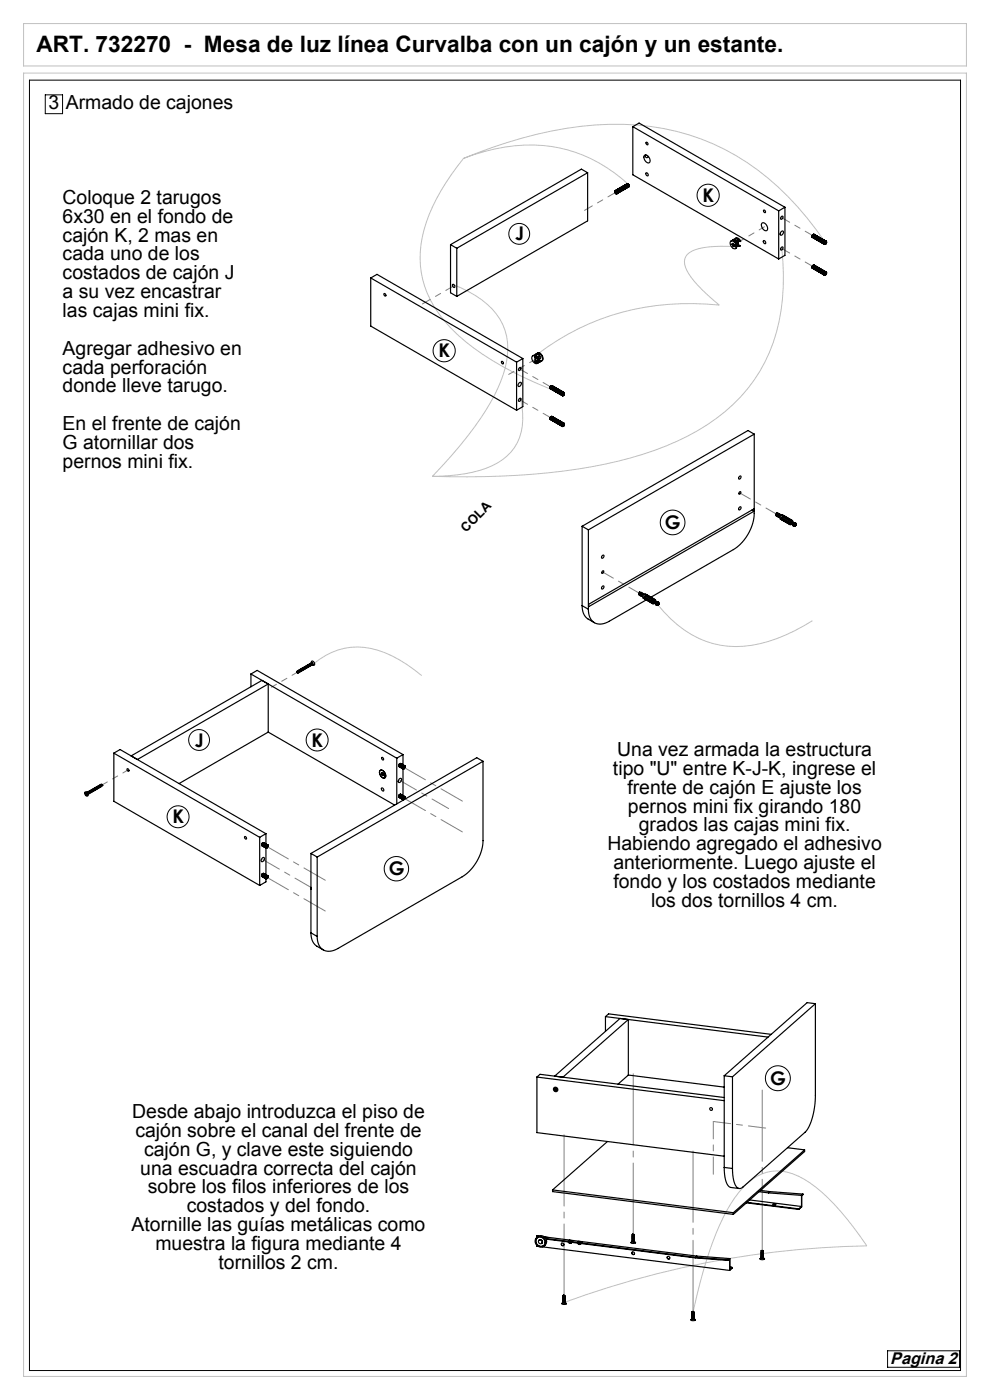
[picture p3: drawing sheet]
<svg xmlns="http://www.w3.org/2000/svg" width="210mm" height="297mm" viewBox="0 0 210 297" stroke-linecap="round" stroke-linejoin="round" font-family="sans-serif">
<path d="M5 15.5h200v276.5h-200zM5 5h200v9h-200zM98.3 33.6a35.4 35.4 0 0 1 22-1.8 31.8 31.8 0 0 1 13.1 7.4M98.3 33.6a88 88 0 0 1 31.1-7.2 49.7 49.7 0 0 1 39.8 17.5l3.9 4.8 1.9 2.6M98.3 33.6a40.5 40.5 0 0 0-8.7 16.8 20.5 20.5 0 0 0 6.1 19.3 55.3 55.3 0 0 0 18 11.5l5.6 2.3M155.9 52.3a20.2 20.2 0 0 0-9.1 1 2.68 2.68 0 0 0-1.1 4.1 26.9 26.9 0 0 0 6.9 7.3 52.9 52.9 0 0 0-38.5 10.4M165.8 52.7a42.4 42.4 0 0 1-3.5 24.1 37 37 0 0 1-18.6 16.8 90.4 90.4 0 0 1-30.6 7l-10.3 .5h-11.1M96 60.3a19.4 19.4 0 0 1 10 7.4 13.5 13.5 0 0 1 .7 11.8 47.1 47.1 0 0 1-9.1 15l-5.9 6.6M110.4 84.5a12.8 12.8 0 0 1-2 11.4 16.2 16.2 0 0 1-9.7 4.6l-3.3 .4-3.7 .2M139.5 128.2a22.4 22.4 0 0 0 13.3 8.7 24.8 24.8 0 0 0 15.7-3.1l3.8-2.1M66.5 140.8a14.3 14.3 0 0 1 16.6-1.7 32.2 32.2 0 0 1 6.4 4.2M119.3 276.4a195.6 195.6 0 0 1 64.6-12.1 52.4 52.4 0 0 0-12.1-13.4 10.6 10.6 0 0 0-10.2-1.8 16.6 16.6 0 0 0-7.5 7.8 79.3 79.3 0 0 0-6.8 20.2l-.6 2.8" fill="none" stroke="#c0c0c0" stroke-width=".21"/>
<g fill="none" stroke="#000" stroke-width=".21">
<path d="M6.2 17h197.6v273.7h-197.6zM9.6 20.1h3.7v4h-3.7zM188.3 286.6h15.2v3.5h-15.2z"/>
<circle cx="110.1" cy="49.6" r="2.21"/>
<circle cx="150.2" cy="41.4" r="2.35"/>
<circle cx="94.2" cy="74.4" r="2.35"/>
<circle cx="142.7" cy="110.8" r="2.62"/>
<circle cx="42.2" cy="157" r="2.21"/>
<circle cx="67.3" cy="157" r="2.33"/>
<circle cx="37.8" cy="173.3" r="2.33"/>
<circle cx="84.1" cy="184.3" r="2.59"/>
<circle cx="165" cy="228.7" r="2.65"/>
</g>
<path d="M164.7 109.1l-7.8-4.5M127.9 121.4l7.7 4.5" fill="none" stroke="#808080" stroke-width=".21" stroke-dasharray="15.2 1.3 1.3 1.3" stroke-dashoffset="12.7"/>
<path d="M107.9 79.4l5.6-3.1M63 142.6l-5.4 3.2M27.2 163.3l-5.5 3.2" fill="none" stroke="#808080" stroke-width=".21" stroke-dasharray="15.2 1.3 1.3 1.3" stroke-dashoffset="14"/>
<path d="M56.6 179.6l12.4 7.1M85.7 169.3l12.4 7.2M85.7 162.8l12.4 7.2M56.6 186.1l12.4 7.2" fill="none" stroke="#808080" stroke-width=".21" stroke-dasharray="15.2 1.3 1.3 1.3" stroke-dashoffset="10"/>
<path d="M84.8 165.6l10.4 5.9M55.7 182.4l10.4 5.9" fill="none" stroke="#808080" stroke-width=".21" stroke-dasharray="15.2 1.3 1.3 1.3" stroke-dashoffset="11.2"/>
<path d="M119.7 274.8v-34.1M134.3 261.9v-34.1M147 278.2v-34M161.7 265.3v-34.1" fill="none" stroke="#808080" stroke-width=".21" stroke-dasharray="15.2 1.3 1.3 1.3" stroke-dashoffset=".1"/>
<path d="M151.3 237.9v11.2M162.4 239.3l-11.1-1.4" fill="none" stroke="#808080" stroke-width=".21" stroke-dasharray="15.2 1.3 1.3 1.3" stroke-dashoffset="11.5"/>
<path d="M130.6 40.8l-6.6 3.8M165.8 52.7l6.7 3.8M172.5 50l-6.7-3.8M96.2 60.7l-6.6 3.8M110.2 78.3l6.7 3.8M110.2 84.8l6.7 3.8" fill="none" stroke="#808080" stroke-width=".21" stroke-dasharray="15.2 1.3 1.3 1.3" stroke-dashoffset="13.3"/>
<path d="M162.2 48.1l-5.6 3.3" fill="none" stroke="#808080" stroke-width=".21" stroke-dasharray="15.2 1.3 1.3 1.3" stroke-dashoffset="13.9"/>
<g fill="none" stroke="#000" stroke-width=".25">
<path d="M124.6 36.6l-1.3-.7-27.7 16M124.6 36.6l-27.7 16.1M124.6 36.6v10.3l-27.7 16M133 39h.1M133.1 39h.1M133.1 39l-2.6 1.5M133.1 39l-2.5 1.4M133.2 39l-2.6 1.5M133.2 39h.1M133.2 39l-2.5 1.5M133.3 39v.1M133.3 39l-2.6 1.5"/>
<path d="M133.3 39.1h.1M133.3 39.1l-2.6 1.4M133.3 39.1l-2.5 1.5M133.3 39.1l-2.6 1.5M133.4 39.1h.1M133.4 39.1v.1M133.4 39.2h.1M133.4 39.1l-2.6 1.5M133.4 39.2l-2.6 1.5M133.4 39.3h.1M133.4 39.6h.1M133.4 39.2v.1"/>
<path d="M133.4 39.2l-2.5 1.5M133.4 39.6l-2.6 1.5M133.4 39.3l-2.5 1.5M133.4 39.3l.1 .1M133.5 39.3l-2.6 1.5M133.5 39.3h-.1M133.5 39.4h.1M133.5 39.5l-2.7 1.6M133.5 39.5h.1M133.5 39.5l-2.6 1.4M133.5 39.4l-2.6 1.5M133.5 39.5l-2.6 1.5"/>
<path d="M134.2 26.9v10.2l31 17.8M134.2 26.9l31 17.8M134.2 26.9l1.4-.8 30.9 17.9M136.7 32.9a.99 .99 0 0 1 1 .5 .99 .99 0 0 1-.1 1.2 1.17 1.17 0 0 1-.9-1.7zM137 32.9a.32 .32 0 0 0 0 .5 .32 .32 0 0 0 .5-.2M137 36.7a.35 .35 0 0 1 .4 .2 .35 .35 0 0 1-.1 .4l-.3-.2zM137.1 30.2a.27 .27 0 0 1 .3 .2 .27 .27 0 0 1-.2 .3l-.2-.3zM78.6 59l1.4-.8 30.9 17.9M78.6 59l31 17.8M78.6 59v10.2l31 17.8M95.6 51.9v10.2l1.3 .8M95.6 51.9l1.3 .8"/>
<path d="M96.9 52.7v10.2M130.4 40.5h.1M130.4 40.5v.1M130.4 40.6h.1M130.4 40.6v.1M130.4 40.7h.1M130.4 40.8h.1M130.5 40.5h-.1M130.5 40.5h.1M130.5 40.9h.1M130.5 40.6a.25 .25 0 0 1 .3 .1 .25 .25 0 0 1-.2 .3zM130.5 41h.1"/>
<path d="M130.6 40.5h.1M130.6 41l.1 .1M130.6 41h.1M130.6 41.1h.1M130.7 40.5h.1M130.7 41.1h.1M130.7 40.6h.1M130.8 40.6h.1M130.8 41.1h.1M130.8 40.6v.1M130.8 40.7h.1M130.8 40.7l.1 .1"/>
<path d="M130.9 40.7h-.1M130.9 41.1h-.1M130.9 40.8h.1M130.9 41v.1M130.9 41h.1M130.9 40.8v.1M130.9 40.9h.1M130.9 40.9v.1M155 51.2a.99 .99 0 0 1 1 .5 .99 .99 0 0 1-.1 1.1 1.17 1.17 0 0 1-.9-1.6zM155.3 51.9l.2 .1M155.3 51l.5-.1-.7 .2M155.4 51.8h.1"/>
<path d="M155.4 51.8l.2 .1M155.4 51.8l-.1 .1M155.4 50.9a.77 .77 0 0 1 1.2 .5l-.2 .2M155.5 51.8l-.2-.1v.2M155.5 51.8v-.2l.3 .5-.2-.1M155.5 52v.2M155.6 51.7l-.1 .1M155.6 51.9v.2M155.6 52.1h.1M155.6 51.9l-.1 .1M155.6 52.1l-.1 .1M155.6 52v.2h-.1"/>
<path d="M155.6 52h.2M155.9 50.7a.68 .68 0 0 1 .7-.1 .68 .68 0 0 1 .4 .6M155.9 51l.5 .6M155.9 51l-.3 .1a1.01 1.01 0 0 1 .4 1.6M155.9 52l.3 .3h-.3zM155.9 51v.3l.5 .3M155.9 52v.3M156 50.6a.77 .77 0 0 1 1.1 .6h-.1M156.1 51.4v.3M156.4 51.6l-.3 .1M156.5 52.2h.4M156.5 52.2l-.2 .1"/>
<path d="M156.5 51.2v-.3l.5 .3M156.5 52v.2M156.5 52l.4 .2M156.6 51.9l.5 .2-.2 .1M156.6 51.9l-.1 .1M156.6 51v.4M156.6 51.5v.4M161.6 47.3a.99 .99 0 0 1 1 .5 .99 .99 0 0 1-.1 1.2 1.17 1.17 0 0 1-.9-1.7zM162 51.1a.35 .35 0 0 1 .4 .2 .35 .35 0 0 1-.2 .4l-.2-.3zM162 44.6a.27 .27 0 0 1 .4 .1 .27 .27 0 0 1-.2 .4l-.2-.3zM165.2 44.7v10.2M165.7 52.5l.2-.1a.32 .32 0 0 1 .1 .4 .32 .32 0 0 1-.4 .2z"/>
<path d="M165.7 46l.2-.1a.32 .32 0 0 1 .1 .4 .32 .32 0 0 1-.4 .1zM165.7 49.1a.27 .27 0 0 1 .4-.1 .27 .27 0 0 1 .1 .4 .35 .35 0 0 1-.3 .5 .35 .35 0 0 1-.4-.2zM166.5 44v10.2l-1.3 .7M166.5 44l-1.3 .7M172.2 56.7l2.6 1.4M172.2 56.8l2.6 1.4M172.2 50.2l2.6 1.5M172.3 56.6l2.5 1.5M172.3 56.6h.1M172.3 50.1l2.5 1.5M172.3 50.1h.1M172.3 56.7h.1"/>
<path d="M172.3 50.2h.1M172.3 50.1v.1M172.3 56.7l-.1 .1M172.3 50.2h-.1M172.3 56.6v.1M172.3 50.1l-.1 .1M172.3 56.8h.1M172.3 50.2l2.6 1.7M172.3 56.6l-.1 .1M172.3 56.8l2.5 1.5M172.3 56.6l2.6 1.5M172.3 56.9l2.6 1.5"/>
<path d="M172.3 50l2.6 1.5M172.3 50h.1M172.3 50v.1M172.3 56.8v.1M172.3 50.3h.1M172.3 56.5v.1M172.3 56.5l2.6 1.5M172.3 56.5h.1M172.3 49.9l2.6 1.6M172.3 49.9v.1M172.3 56.9h.1M172.3 50.3v.1"/>
<path d="M172.3 49.9h.1M172.3 49.9l2.6 1.5M172.4 56.4l2.5 1.5M172.4 56.4h.1M172.4 49.9l2.5 1.5M172.4 49.9h.1M172.4 56.4l-.1 .1M172.4 49.9h-.1M172.4 56.4l2.6 1.5M172.4 49.8v.1M172.4 56.4l2.6 1.4M172.4 49.8l2.6 1.5"/>
<path d="M172.4 56.3v.1M172.4 49.8h.1M172.5 56.3h-.1M172.5 56.3l2.6 1.5M172.5 49.8l2.5 1.5M172.5 49.8h-.1M172.5 56.3h.1M172.5 49.8h.1M172.5 49.8l2.6 1.4M172.5 49.7v.1M172.5 49.7l2.6 1.5M172.5 49.7l2.7 1.5"/>
<path d="M172.6 56.2l-.1 .1M172.6 56.2l2.5 1.5M172.6 56.3l2.7 1.4M172.6 49.7h.1M172.7 49.7l2.6 1.5M172.7 56.2v.1M172.7 56.3h.1M172.7 49.7h.1M174.8 58.1h.1M174.8 58.2h.1M174.8 51.7h.1M174.8 58.2v.1"/>
<path d="M174.8 58.1v.1M174.8 51.6h.1M174.8 58.3h.1M174.8 51.7v.1M174.8 51.5h.1M174.8 51.8h.1M174.9 58.3h.1M174.9 51.8h.1M174.9 51.5l-.1 .1M174.9 58v.1M174.9 58.4h.1M174.9 58h.1"/>
<path d="M174.9 51.5h.1M174.9 58.3v.1M174.9 51.4v.1M174.9 57.9h.1M174.9 51.4h.1M174.9 57.9v.1M174.9 51.8l.1 .1M174.9 51.8v.1M175 58.4h.1M175 51.8h.1M175 57.9h-.1M175 51.3l-.1 .1"/>
<path d="M175 51.8v.1M175 57.8v.1M175 51.3h.1M175 57.8h.1M175.1 58.3h.1M175.1 51.8h.1M175 57.9l.2-.1a.23 .23 0 0 1 .1 .4 .23 .23 0 0 1-.4 0zM175 51.4l.2-.1a.23 .23 0 0 1 .1 .3 .23 .23 0 0 1-.4 .1zM175.1 51.2l-.1 .1M175.1 58.3v.1M175.1 51.2h.1M175.1 57.8h.1"/>
<path d="M175.1 57.7v.1M175.1 57.7h.1M175.2 58.3h.1M175.2 51.7h.1M175.2 57.7h.1M175.2 51.2h.1M175.2 57.7v.1M175.2 58.2h.1M175.2 57.8h.1M175.3 57.8h.1M175.3 51.2h.1M175.3 57.7v.1"/>
<path d="M175.3 51.2v.1M175.3 58.1h.1M175.3 51.6h.1M175.3 51.3h.1M175.3 51.5h.1M175.3 57.9h.1M175.3 51.3v.1M175.3 51.4h.1M175.3 51.4v.1M175.3 57.9v.1M175.3 58h.1M81.5 62.3a.27 .27 0 0 1 .3 .2 .27 .27 0 0 1-.2 .3l-.2-.3z"/>
<path d="M96 60.3a.35 .35 0 0 1 .4 .3 .35 .35 0 0 1-.1 .4l-.3-.3zM106.4 76.7a.27 .27 0 0 1 .4 .1 .27 .27 0 0 1-.2 .4l-.2-.3zM109.6 76.8v10.2M110.1 78.1l.2-.1a.32 .32 0 0 1 .1 .4 .32 .32 0 0 1-.4 .1zM110.9 76.1l-1.3 .7M110.9 76.1v10.2l-1.3 .7M113.5 76.8l.5 .3M113.6 76.5l.5 .4 .4-.1-.5-.3M113.6 76.7l-.1 .1M113.6 76.7l.5 .3M113.8 75.9l-.2 .2v.6M113.9 75l.5-.1-.6 .2-.8 .4"/>
<path d="M113.9 76h.1M114 76l-.5-.3v1.1M114 76.5l.2-.1 .5 .3M114 76v.5M114 74.9a1 1 0 0 1 1 .5 1 1 0 0 1-.1 1.2M114.1 77l-.2 .1M114.1 77l-.1 .1M114.2 75.6a.31 .31 0 0 1 .3 .3 .31 .31 0 0 1-.3 .3zM114.4 75a1.08 1.08 0 0 1 .5 1.6l-.5-.1v-.3M114.4 75l-.8 .5 .4 .4-.1 .1a.63 .63 0 0 0-1.1-.3 1.1 1.1 0 0 0 1.2 1.4M114.4 75.4l.3 .5-.3 .3M114.4 75v.4"/>
<path d="M114.4 75.4l-.2 .2M114.7 76.7h-.1M114.7 76.7l-.3 .1M110.1 84.6l.2-.1a.32 .32 0 0 1 .1 .4 .32 .32 0 0 1-.4 .2zM110.2 81.2a.28 .28 0 0 1 .4 0 .28 .28 0 0 1-.1 .4 .32 .32 0 0 1-.2 .4 .32 .32 0 0 1-.4-.3zM116.7 82.3l2.5 1.4M116.7 82.3l2.5 1.5M116.7 88.8l2.5 1.5M116.7 88.9l2.5 1.5M116.7 82.2l2.5 1.5M116.7 82.2h.1M116.7 88.7l2.5 1.5"/>
<path d="M116.7 82.2v.1M116.7 88.8h.1M116.7 82.3h.1M116.7 88.8v.1M116.7 88.7v.1M116.7 88.9h.1M116.7 82.3l2.5 1.6M116.7 82.3v.1M116.7 82.1v.1M116.7 82.1l2.6 1.5M116.7 88.6l2.6 1.5M116.7 88.6v.1"/>
<path d="M116.7 88.7h.1M116.7 88.9v.1M116.7 82.4l2.6 1.6M116.7 82.1h.1M116.7 88.6h.1M116.7 82l2.6 1.5M116.7 82v.1M116.7 89l2.6 1.5M116.7 82.4v.1M116.7 89h.1M116.7 82h.1M116.8 82l2.5 1.5"/>
<path d="M116.8 88.5l2.6 1.5M116.8 88.5h.1M116.8 82h-.1M116.8 88.5l-.1 .1M116.8 88.5l2.5 1.5M116.8 82h.1M116.8 81.9v.1M116.8 81.9l2.6 1.5M116.8 81.9h.1M116.8 88.5l2.6 1.4M116.9 88.4h.1M116.9 81.9h-.1"/>
<path d="M116.9 81.9l2.6 1.4M116.9 88.4l2.5 1.5M116.9 81.9h.1M116.9 81.8l2.6 1.5M116.9 81.8v.1M116.9 88.4l2.6 1.5M117 81.8h.1M117 88.4h-.1M117 81.8l2.6 1.5M117 88.3l2.6 1.5M117 88.3v.1M117 81.8l2.7 1.5"/>
<path d="M117 88.3l2.7 1.5M117.1 81.8h.1M117.1 88.3h.1M117.1 88.3v.1M119.2 83.9h.1M119.2 83.7v.1M119.2 90.3h.1M119.2 83.8h.1M119.2 90.3v.1M119.2 83.7h.1M119.2 90.2v.1M119.2 90.2h.1"/>
<path d="M119.2 83.8v.1M119.2 90.4h.1M119.2 90.1h.1M119.2 83.8l.1 .1M119.2 83.6v.1M119.2 83.6h.1M119.3 90.1l-.1 .1M119.3 83.9h.1M119.3 90.4h-.1M119.3 83.6h.1M119.3 83.6h-.1M119.3 90.1h.1"/>
<path d="M119.3 90.4h.1M119.3 83.5h.1M119.3 83.5v.1M119.3 90.4v.1M119.3 90v.1M119.3 90.5h.1M119.3 90h.1M119.3 83.9l.1 .1M119.4 83.4l-.1 .1M119.4 90h-.1M119.4 83.9h.1M119.4 90.5h.1"/>
<path d="M119.4 83.4h.1M119.4 89.9v.1M119.4 89.9h.1M119.4 90.4v.1M119.4 83.5l.2-.1a.23 .23 0 0 1 .1 .3 .23 .23 0 0 1-.4 .1zM119.4 90l.2-.1a.23 .23 0 0 1 .1 .4 .23 .23 0 0 1-.4 0zM119.5 83.9h.1M119.5 90.4v.1M119.5 83.9h-.1M119.5 83.3l-.1 .1M119.5 90.4h-.1M119.5 89.9h-.1"/>
<path d="M119.5 83.3h.1M119.5 89.8v.1M119.5 90.4h.1M119.5 89.9h.1M119.5 89.8h.1M119.6 83.3h-.1M119.6 89.8h-.1M119.6 83.8h.1M119.6 83.3h.1M119.6 89.8h.1M119.6 90.4h.1M119.6 90.3h.1"/>
<path d="M119.6 89.9h.1M119.7 83.3h.1M119.7 89.9h.1M119.7 83.7h.1M119.7 89.8l-.1 .1M119.7 89.8v.1M119.7 90.2h.1M119.7 83.3v.1M119.7 83.4h.1M119.7 83.6h.1M119.7 89.9v.1M119.7 83.4v.1"/>
<path d="M119.7 90h.1M119.7 90.1h.1M119.7 83.5h.1M119.7 90v.1M160 92.1v16.8a9.8 9.8 0 0 1-4.4 7.7l-17.5 10.1M160 92.1l-1.3-.8-35.2 20.3M160 92.1l-35.2 20.3M123.5 111.6l1.3 .8M123.5 111.6v16.9M124.8 112.4v16.8M127.7 117.9l.2-.1a.32 .32 0 0 1 .1 .4 .32 .32 0 0 1-.4 .1zM156.8 107.7l.2-.2a.32 .32 0 0 1 .1 .5 .32 .32 0 0 1-.4 .1z"/>
<path d="M156.8 101.1l.2-.1a.32 .32 0 0 1 .1 .4 .32 .32 0 0 1-.4 .2zM156.9 104.4l.1-.1a.26 .26 0 0 1 .1 .4 .26 .26 0 0 1-.4 0zM159.5 108.2l.4 .3M159.9 108.5l-35 20.2M159.9 108.5v-.6l-35 20.3M164.8 109.4l-.1-.6a.36 .36 0 0 0-.2 .3 .36 .36 0 0 0 .3 .4M164.8 108.8l.2 .1M165 109.5l-.1-.1a.25 .25 0 0 1 0-.3 .25 .25 0 0 1 .3-.1v-.1a.35 .35 0 0 0-.4 .3 .35 .35 0 0 0 .2 .4M165 109.5h.1M165.4 109.2v-.1a.33 .33 0 0 0-.4 .2 .33 .33 0 0 0 .3 .4M165.4 109.2a.24 .24 0 0 0-.3 .1 .24 .24 0 0 0 0 .3l.3 .2M165.4 109.2l.2-.1v.2"/>
<path d="M165.4 109.2v.1M165.4 109.3h.3M165.7 109.3l.3-.1 2.1 1.2a.58 .58 0 0 0-.5 .9l-2.1-1.2-.1-.4zM165.8 109.9l.1 .2M165.9 110.1l-.1 .1v-.4l1.5 .9v.4M165.9 110.1l1.3 .8M165.9 109.6l.4-.2 1.5 .9-.4 .2zM166.2 109.5l-.2 .1M166.2 109.5l1.4 .8M166.3 109.4l-.1 .1M168 111.2l-.4 .1M168.1 110.4l.1 .4v-.1a.32 .32 0 0 0-.5 .1 .32 .32 0 0 0 .1 .4h.2"/>
<path d="M168.2 111.5l.2 .1M168.3 110.9l-.4-.2-.1 .1v.2l.3 .3M168.6 111.4h.1M168.6 110.9a.43 .43 0 0 0-.4 .6M168.6 110.9l.2 .1M168.6 110.9a.39 .39 0 0 0-.4 .2 .39 .39 0 0 0 0 .4M168.6 111.2l.2-.1a.21 .21 0 0 1 0 .3 .21 .21 0 0 1-.3 .1zM168.7 111.3l-.2 .2 .2-.1M168.7 111.4v.1M168.7 111.3h.1M168.7 111.3v.1M168.7 111.5h.1"/>
<path d="M168.7 111.3v-.1v.1M168.8 111.3h.1M168.8 111a.39 .39 0 0 1 0 .4 .39 .39 0 0 1-.4 .2M168.8 111a.43 .43 0 0 0-.4 .6M168.8 111.3l-.1 .1M123.5 128.5a3.1 3.1 0 0 0 1.3 2.8l1.3 .8M123.5 128.5l1.3 .7M127.7 124.4l.2-.1a.32 .32 0 0 1 .1 .4 .32 .32 0 0 1-.4 .2zM127.8 121.2l.1-.1a.26 .26 0 0 1 .1 .4 .26 .26 0 0 1-.4 0zM135.7 126.2v-.6a.36 .36 0 0 0-.3 .3 .36 .36 0 0 0 .3 .4M135.7 125.6l.2 .1M135.9 126.3l-.1-.1a.25 .25 0 0 1 0-.3 .25 .25 0 0 1 .3-.1v-.1a.35 .35 0 0 0-.4 .3 .35 .35 0 0 0 .2 .4"/>
<path d="M136.3 125.9v-.1a.33 .33 0 0 0-.4 .3 .33 .33 0 0 0 .3 .4M136.3 126a.25 .25 0 0 0-.3 .1 .25 .25 0 0 0 .1 .3l.3 .2M136.3 126l.2-.1v.2M136.3 126l.1 .1M136.4 126.1h.2M136.7 126.6l1.5 .9v.4l-1.5-.9zM136.8 126.7v.2M136.8 126.9l1.4 .8M136.8 126.9l-.1 .1M137.1 127.3l-7.9 4.5a2.67 2.67 0 0 1-4-.6l-.2-.7-.2-1.3M137.1 126.3l.1-.1-.4 .2 1.5 .9 .4-.2M137.1 126.3l-.2 .1"/>
<path d="M137.1 126.3l1.4 .8M139 127.2l.1 .4v-.1a.32 .32 0 0 0-.5 .1 .32 .32 0 0 0 .1 .4h.2l-.4 .1M139 127.2l-2.1-1.2a.57 .57 0 0 0-.5 .9l2.1 1.2M139 127.2a.58 .58 0 0 0-.5 .9M139.2 128.3l.1 .1a.34 .34 0 0 1 0-.5 .34 .34 0 0 1 .5 0 .4 .4 0 0 1-.5 .5M139.2 127.7l-.3-.2-.2 .1v.2l.4 .2M139.5 128.2h.1M139.5 127.7a.43 .43 0 0 0-.3 .6M139.5 127.7l.2 .1M139.5 127.7a.39 .39 0 0 0-.4 .2 .39 .39 0 0 0 .1 .4M139.5 128l.2-.1a.21 .21 0 0 1 0 .3 .21 .21 0 0 1-.3 .1zM139.6 128.1l-.1 .2 .1-.1"/>
<path d="M139.6 128.2v.1M139.6 128.1h.1M139.6 128.3h.1M139.6 128.1v.1M139.6 128.1h.2M139.6 128v.1M139.7 128.1h.1M139.8 128.1l-.2 .1M24.1 159.8l1.4-.8 30.9 17.9M24.1 159.8l31 17.8M24.1 159.8v10.2l31 17.8M53.2 143l31 17.8"/>
<path d="M53.2 143l1.4-.8 30.9 17.9M53.2 143v2.7M55.6 144.3l-27.8 16.1M56.9 155.3l26.8 15.5M56.9 155.3v-10.2l-27.8 16M56.9 155.3l-18.9 10.9M63 142.5h.3l-.2 .2M63 142.5a.2 .2 0 0 1 .3-.1 .2 .2 0 0 1 0 .3v-.1M63.1 142.7h.1M63.1 142.7h.2M63.2 142.6l.1 .1M63.3 142.7h-.2"/>
<path d="M63.3 142.4l.1 .2M63.3 142.3l.2 .3a.23 .23 0 0 0 0-.3 .23 .23 0 0 0-.3 0M63.4 142.3l.2 .2M63.5 142.2l.2 .3a.22 .22 0 0 0 0-.3 .22 .22 0 0 0-.3 0M63.6 142.2l.2 .1M63.7 142.1l.2 .3a.24 .24 0 0 0 0-.3 .24 .24 0 0 0-.4 0M63.8 142.1l.2 .1M63.9 142l.2 .3a.23 .23 0 0 0-.1-.3 .23 .23 0 0 0-.3 0M64 141.9l.1 .2M64.1 141.9l.1 .3a.22 .22 0 0 0 0-.3 .22 .22 0 0 0-.3 0M64.1 141.8l.2 .2M64.2 141.8l.2 .3a.23 .23 0 0 0 0-.3 .23 .23 0 0 0-.3 0"/>
<path d="M64.3 141.7l.2 .2M64.4 141.7l.2 .3a.22 .22 0 0 0 0-.3 .22 .22 0 0 0-.4 0M64.5 141.6l.2 .2M64.6 141.6l.2 .3a.24 .24 0 0 0-.1-.3 .24 .24 0 0 0-.3 0M64.7 141.5l.1 .2M64.8 141.5l.2 .3a.23 .23 0 0 0-.1-.3 .23 .23 0 0 0-.3 0M64.9 141.4l.1 .2M64.9 141.4l.2 .3a.22 .22 0 0 0 0-.3 .22 .22 0 0 0-.3 0M65 141.3l.2 .2M65.1 141.3l.2 .3a.24 .24 0 0 0 0-.3 .24 .24 0 0 0-.3 0M65.2 141.2l.2 .2M65.3 141.2l.2 .3a.23 .23 0 0 0-.1-.3 .23 .23 0 0 0-.3 0"/>
<path d="M65.4 141.1l.1 .2M65.5 141.1l.1 .3a.22 .22 0 0 0 0-.3 .22 .22 0 0 0-.3 0M65.6 141l.2 .2M65.6 141l.2 .3a.23 .23 0 0 0 0-.3 .23 .23 0 0 0-.3 0M65.7 140.9l.2 .2M65.8 141.2h-.1M65.8 140.9l.2 .3a.23 .23 0 0 0 0-.3 .23 .23 0 0 0-.3 0M65.9 140.8l.2 .2M66 140.8l.2 .3a.24 .24 0 0 0 0-.3 .24 .24 0 0 0-.4 0M66.1 140.7h.2v.2M66.1 140.3a.51 .51 0 0 1 .5 .2 .51 .51 0 0 1 0 .6l-.3-.1a.2 .2 0 0 0 0-.3 .2 .2 0 0 0-.3 0zM18 168.1a.51 .51 0 0 1 .6 .2 .51 .51 0 0 1-.1 .6 .64 .64 0 0 1-.5-.8z"/>
<path d="M18.1 168.4l.4 .2-.1-.1M18.1 168.4l.2 .1M18.2 168.3h.1M18.2 168.3l-.1 .1M18.3 168.5v.2M18.3 168l.4 .5M18.4 168.6l-.1 .1M18.4 168.4l-.1 .1M18.4 168.3l-.1-.1v.5M18.4 168.1a.21 .21 0 0 1 .3 .1 .21 .21 0 0 1 0 .2M18.6 168.3l.1 .1M18.6 168.1l.2 .2"/>
<path d="M18.7 168.4h.1M18.7 168.5v.2M18.7 168.1l.2 .3a.22 .22 0 0 0 0-.3 .22 .22 0 0 0-.4 0M18.8 168l.2 .2M18.9 168l.2 .3a.24 .24 0 0 0-.1-.3 .24 .24 0 0 0-.3 0M19 167.9l.1 .2M19.1 167.9l.2 .3a.23 .23 0 0 0-.1-.3 .23 .23 0 0 0-.3 0M19.2 167.8l.1 .2M19.2 167.8l.2 .3a.22 .22 0 0 0 0-.4 .22 .22 0 0 0-.3 .1M19.3 167.7l.2 .2M19.4 167.7l.2 .3a.24 .24 0 0 0 0-.3 .24 .24 0 0 0-.3 0M19.5 167.6l.2 .2"/>
<path d="M19.6 167.6l.2 .3a.23 .23 0 0 0-.1-.3 .23 .23 0 0 0-.3 0M19.7 167.5l.1 .2M19.8 167.4l.2 .4a.24 .24 0 0 0-.1-.4 .24 .24 0 0 0-.3 .1M19.9 167.4l.1 .2M19.9 167.4l.2 .3a.23 .23 0 0 0 0-.3 .23 .23 0 0 0-.3 0M20 167.3l.2 .2M20.1 167.2l.2 .4a.22 .22 0 0 0 0-.4 .22 .22 0 0 0-.3 .1M20.2 167.2l.2 .2M20.3 167.1l.2 .4a.24 .24 0 0 0 0-.4 .24 .24 0 0 0-.4 .1M20.4 167.1l.2 .2M20.5 167.1l.2 .3a.23 .23 0 0 0-.1-.4 .23 .23 0 0 0-.3 .1M20.6 167l.1 .2"/>
<path d="M20.7 166.9l.1 .3a.22 .22 0 0 0 0-.3 .22 .22 0 0 0-.3 .1M20.7 166.9l.2 .2M20.8 166.8l.2 .4a.24 .24 0 0 0 0-.4 .24 .24 0 0 0-.3 .1M20.9 166.8l.2 .2M21 166.7l.2 .3a.23 .23 0 0 0 0-.3 .23 .23 0 0 0-.4 .1M21.1 166.7l.2 .2M21.2 166.6l.2 .4a.24 .24 0 0 0-.1-.4 .24 .24 0 0 0-.3 .1M21.3 166.6l.1 .2M21.3 166.9h.1M21.4 166.5l.2 .3a.23 .23 0 0 0-.1-.3 .23 .23 0 0 0-.3 .1M21.4 166.5l.2-.2 .2 .3-.3-.1M21.7 166.6l-.1 .1"/>
<path d="M27 163.1a.27 .27 0 0 1 .3 .2 .27 .27 0 0 1-.1 .3l-.3-.3zM51.9 177.5a.27 .27 0 0 1 .4 .1 .27 .27 0 0 1-.2 .4l-.2-.3zM55.1 177.6v10.2M55.5 179.2l.8 .5M55.5 179.3l.8 .5M55.5 179.4l.9 .5M55.5 179l.9 .5M55.6 179l.8 .5M55.6 178.9l.9 .5M55.7 178.8l.9 .5M55.8 178.8l.8 .4M55.9 178.7l.9 .6"/>
<path d="M55.9 178.8a.42 .42 0 0 0-.3 .2 .42 .42 0 0 0 0 .4M56.3 179.7h.1M56.3 179.7v.1M56.4 179.8h.1M56.4 179.6l-.1 .1M56.4 179.8h-.1M56.4 179.6h.1M56.4 179.6h-.1M56.4 179.6l-.9-.5 .9 .5M56.4 179.8v.1M56.4 179.5v.1M56.4 179.5h.1"/>
<path d="M56.4 179.9h.1M56.4 176.9l-1.3 .7M56.4 176.9v2.1M56.4 179.9v5.7M56.5 179.4h-.1M56.5 179.9h-.1M56.5 179.9h.1M56.5 179.4h.1M56.5 179.3v.1M56.5 179.3l-.9-.4 .9 .5M56.5 179.3h.1M56.6 179.4l.1-.1a.23 .23 0 0 1 .1 .4 .23 .23 0 0 1-.4 0z"/>
<path d="M56.6 179.9h-.1M56.6 179.3h-.1M56.6 179.9h.1M56.6 179.3h.1M56.6 179.8h.1M56.6 179.8v.1M56.6 179.2v.1M56.6 179.2l.1 .1M56.7 179.3h-.1M56.7 179.8h.1M56.7 179.2l.1 .1M56.7 179.3h.1"/>
<path d="M56.7 179.7h.1M56.8 179.3h.1M56.8 179.7h.1M56.8 179.3v.1M56.8 179.6h.1M56.8 179.4h.1M56.8 179.4v.1M56.8 179.5h.1M80.6 163.5a.99 .99 0 0 1 1 .4 .99 .99 0 0 1 0 1.2 1.17 1.17 0 0 1-1-1.6zM80.6 163.4a.99 .99 0 0 1 1 .5 .99 .99 0 0 1-.1 1.2 1.17 1.17 0 0 1-.9-1.7zM80.9 164.2l.2 .1M81 167.2a.35 .35 0 0 1 .4 .2 .35 .35 0 0 1-.2 .4l-.3-.4z"/>
<path d="M81 160.7a.27 .27 0 0 1 .4 .2 .27 .27 0 0 1-.2 .3l-.2-.3zM81 164.1l.2 .1M81 164v.1M81 164.1l-.1 .1M81.1 164.1l-.2-.1v.2M81.1 164.1v-.2l.3 .5-.2-.1M81.1 164.3v.2M81.2 164.4h.1M81.2 163.9l-.1 .2M81.2 164.2v.2M81.2 164.2l-.1 .1M81.2 164.4l-.1 .1"/>
<path d="M81.2 164.3v.2h-.1M81.2 164.3h.2M81.6 164.3v.3M81.6 164.6h-.1M81.8 164.6h-.2M81.8 164.6l-.3-.4v.4M81.8 164.6h-.3M84.2 160.8v9.7M84.6 169l.1 .2M84.6 162.5l.1 .1M84.6 169l.8 .5M84.6 169l.8 .6"/>
<path d="M84.6 162.4l.8 .5M84.6 162.5l.8 .5M84.6 168.9l.8 .5M84.6 162.5l.9 .6M84.6 169.1l.9 .5M84.6 168.8l.8 .5M84.6 162.6l.9 .5M84.7 168.7l.8 .5M84.7 162.1l.9 .5M84.7 165.3a.27 .27 0 0 1 .4-.2 .27 .27 0 0 1 0 .5 .35 .35 0 0 1-.2 .4 .35 .35 0 0 1-.4-.2zM84.7 168.6l.9 .5M84.8 168.6l.9 .4"/>
<path d="M84.8 162l.9 .5M84.8 168.5l.9 .5M84.8 162l1 .5M84.9 168.5l.9 .5M84.9 162l.9 .5M85 168.5l.9 .5M85 162l.9 .5M85 168.5l-.3 .1-.1 .4M85 162l-.3 .1-.1 .4M85.4 169.4h.1M85.4 162.8h.1M85.4 169.4v.1"/>
<path d="M85.4 162.9h.1M85.4 169.5h.1M85.4 162.9v.1M85.4 163h.1M85.4 169.5v.1M85.4 169.3v.1M85.4 169.3h.1M85.4 169.6h.1M85.4 163l.1 .1M85.5 169.3h-.1M85.5 162.7l-.1 .1M85.5 162.7l-.9-.4 .8 .5"/>
<path d="M85.5 169.6h.1M85.5 163.1h.1M85.5 169.6v.1M85.5 169.3h.1M85.5 162.7h.1M85.5 160.1l-1.3 .7M85.5 160.1v2.2M85.5 163.1v5.7M85.5 169.6v.2M85.5 169.2h.1M85.5 169.2l-.9-.5 .9 .5M85.5 162.7l-.9-.5 .9 .5"/>
<path d="M85.5 162.6v.1M85.5 162.6h.1M85.6 169.6h.1M85.6 163.1h.1M85.6 169.1l-.1 .1M85.6 162.6h-.1M85.6 169.1h.1M85.6 162.6h.1M85.6 162.6l-.9-.5 .9 .5M85.6 169v.1M85.6 162.5v.1M85.6 162.5h.1"/>
<path d="M85.7 169.6h.1M85.7 163.1h.1M85.6 169.2l.2-.1a.23 .23 0 0 1 .1 .3 .23 .23 0 0 1-.4 .1zM85.6 162.6h.2a.23 .23 0 0 1 .1 .3 .23 .23 0 0 1-.4 0zM85.7 169h.1M85.7 162.5h.1M85.7 163v.1M85.8 169h.1M85.8 169.5h.1M85.8 163h.1M85.8 162.5h.1M85.8 162.9h.1"/>
<path d="M85.9 169h.1M85.9 162.5h.1M85.9 169.4h.1M85.9 162.9h.1M85.9 169v.1M85.9 169.1h.1M85.9 162.6h.1M85.9 169.3h.1M85.9 162.8h.1M85.9 169.1v.1M85.9 169.2h.1M85.9 162.6v.1"/>
<path d="M85.9 162.7h.1M85.9 162.5v.1M102.5 161.5v16.8a9.8 9.8 0 0 1-4.5 7.7l-26.3 15.2a2.67 2.67 0 0 1-4-.6l-.3-.7-.1-1.2M102.5 161.5l-1.4-.8-35.1 20.4M102.5 161.5l-35.2 20.3M55.5 185.7l.8 .6M55.5 185.8l.9 .5M55.5 185.9l.9 .5M55.5 185.7l.8 .5M55.5 185.6l.9 .5M55.6 185.5l.9 .4M55.6 185.4l.9 .5"/>
<path d="M55.7 185.4l.8 .5M55.7 182a.28 .28 0 0 1 .4 0 .28 .28 0 0 1-.1 .4 .32 .32 0 0 1-.2 .4 .32 .32 0 0 1-.4-.3zM55.7 185.3l.9 .5M55.8 185.3l.8 .5M55.9 185.3l.9 .5M55.9 185.3a.42 .42 0 0 0-.3 .2 .42 .42 0 0 0 0 .5M56.3 186.2h.1M56.3 186.3l.1 .1M56.3 186.3h.1M56.4 186.3h.1M56.4 186.3h-.1M56.4 186.1v.1"/>
<path d="M56.4 186.4h.1M56.4 186.1h.1M56.4 186h.1M56.4 186v.1M56.4 186.4v.7l-1.3 .7M56.4 186l-.8-.5 .8 .5M56.5 185.9l-.1 .1M56.5 186.4h-.1M56.5 186.4h.1M56.5 185.9h.1M56.5 185.8h.1M56.5 185.8v.1"/>
<path d="M56.6 186l.1-.1a.23 .23 0 0 1 .1 .3 .23 .23 0 0 1-.4 0zM56.6 186.4h-.1M56.6 185.8h-.1M56.6 186.4h.1M56.6 185.8h.1M56.7 185.8h-.1M56.7 186.3h.1M56.7 185.8h.1M56.8 185.8h.1M56.8 186.2h.1M56.8 185.8v.1M56.8 185.9h.1"/>
<path d="M56.8 186.1h.1M56.8 186v.1M56.8 185.9v.1M56.8 186h.1M66 188.2v.5v-.4M66 197.9a3.1 3.1 0 0 0 1.3 2.9l1.3 .7M66 181.1l1.3 .7M66 197.9l1.3 .8M66 181.1v16.8M67.3 181.8v16.9M128.4 215.7l.7-.6 34.5 4.3M128.4 215.7v3.1"/>
<path d="M128.4 215.7l34.5 4.3M133.3 216.3l-1.8-.2-13.8 12.2M133.3 216.3l-13.9 12.2M133.3 216.3v11.8M173 212.9v19.5a12.5 12.5 0 0 1-2.2 7.8l-13.2 11.6a.99 .99 0 0 1-1.1 .3 .99 .99 0 0 1-.6-.9 8.9 8.9 0 0 1-.5-3.3M173 212.9l-17.6 15.5M173 212.9l-1.8-.2-17.6 15.5M113.9 228.5l.7-.6 39 4.9M113.9 228.5l39.7 5M113.9 228.5v11.8l39.7 5M117.6 231h.1M117.6 231.1h.3"/>
<path d="M117.8 231v-.2h.1v.3l.3 .1h-.3M117.8 231.2l.1 .2v-.2M117.8 231h-.2l.2 .2M117.9 230.8l-.1 .2M117.9 231.1v.3M117.9 231.1l-.1 .1M118.2 231.2h-.3M133.3 228.1l20.3 2.5M133.3 228.1l-2.2 1.9M153.6 228.2l1.8 .2M153.6 228.2v19.5M155.4 228.4v19.5"/>
<path d="M117.2 252.4l38.4 4.9M117.2 252.4v.4l38.4 4.8M128.9 242.2l-11.7 10.2M153.6 247.7a5.5 5.5 0 0 0 1.1 4.1l2.1 .3M153.6 247.7l1.8 .2M155.6 257.3v.3M158.3 255.2l11 1.4M158.5 255.1l10.8 1.3M159 254.6l11 1.3M161 252.8l2 .3M161.3 252.5l2 .3M163 253.1l7 .5"/>
<path d="M163.3 252.8l-.3 .3M163.3 252.8l7 .5M164 255.5h.6l-.3 .1zM164 255.5h.5M167 243.5l3.7 .4M169.3 256.4v.2M169.5 256.4v.1M169.5 256.4h-.2M169.5 256.5l-.2 .1M170 255.9l-.5 .5M170 253.6v2.3M170.3 253.3l-.2 .4v2.3l-.6 .5"/>
<path d="M170.3 253.3l-.3 .3M170.7 243.9l-15.1 13.4M170.7 243.9v.4l-15.1 13.3M113.8 262.8a1.01 1.01 0 0 1 1.6 .2 1.01 1.01 0 0 1-.7 1.5 1.11 1.11 0 0 1-.9-1.7zM113.8 262.6a1.15 1.15 0 0 1 1.7 .4 1.15 1.15 0 0 1-.7 1.6 1.22 1.22 0 0 1-1.1-.7 1.22 1.22 0 0 1 .1-1.3zM113.8 262.2v.4a1.2 1.2 0 0 1 1.8 0 1.2 1.2 0 0 1-.2 1.7M113.8 264.1v.3h.3M113.8 262.2l.4 .1M113.8 262.2h.4M113.9 262.6a1.08 1.08 0 0 0 .1 1.4 1.08 1.08 0 0 0 1.3 .2M114.3 263.1a.44 .44 0 0 1 .7 0 .44 .44 0 0 1-.1 .7M115.1 264.5l39.7 5"/>
<path d="M115.5 262.4l32.3 4.1M115.5 262.4l.7 .1-.3 .3M115.9 262.8v.1l4.6 .6 .3 .2h.3M115.9 262.8l4.6 .5M119.2 263.7a.32 .32 0 0 0 0 .4 .32 .32 0 0 0 .4 .1M119.4 276.3l-.2 .2a.6 .6 0 0 0 .9 0l-.2-.2M119.4 275.3l.1 .1M119.4 275.6h.1M119.4 275.8h.1M119.4 276l.1 .1M119.4 276.3h.1M119.4 275.1h.1"/>
<path d="M119.5 275h.1M119.5 275.3h.1M119.5 275.5h.1M119.5 275.7h.1M119.5 276h.1M119.5 274.8h.1M119.5 274.8v.2M119.5 275.1v.2M119.5 275.4v.1M119.5 275.6v.1M119.5 275.8v.2M119.5 276.1v.1"/>
<path d="M119.5 275.4l.3-.1-.3 .2M119.5 275.8h.3l-.3 .2M119.5 274.8h.3zM119.5 274.8h-.1l.1 .1M119.7 275.6h-.2M119.8 276v.2l-.4 .1 .1-.1M119.8 274.8v.2h-.3M119.8 275.1v.2h-.3M119.8 275.3v.2h-.3M119.8 275.6v.1l-.3 .1M119.8 275.8v.2h-.3M119.8 274.8l-.3 .2"/>
<path d="M119.8 275.1l-.3 .2M119.8 275.5l-.3 .2M119.8 276l-.3 .2M119.8 276.2l-.3 .1M119.8 276.3l.1 .1-.5-.1M119.8 275.5l-.1 .1M119.8 276l-.3 .1M119.8 275.1h-.3M120.5 263.3l.1 .1M120.6 263.4l.2 .2M120.8 263.1l.1 .1M120.8 263.1l.7 .1"/>
<path d="M120.8 263.1l-.3 .2M120.9 263.2l-.3 .2M120.9 263.2l.1 .1M121 263.3l.2 .1M121 263.3l-.2 .3M121.2 263.6l-.1 .1M121.2 263.6h.1M121.3 263.6l-.2 .1M121.3 263.6l1.2 .1 .4 .3 .2-.1M121.3 263.6h-.1M121.3 263.4l-.3 .2h-.2M121.3 263.4l1.2 .2"/>
<path d="M121.5 263.2l-.4 .3M121.5 263.2l-.2 .2M122.5 263.6l.1 .1M122.6 263.7l.1 .1M122.8 263.4h.1M122.8 263.4l.7 .1M122.8 263.4l-.3 .2M122.9 263.4l-.3 .3M122.9 263.4l.1 .2M123 263.6l.2 .1M123 263.6l-.3 .2M123.1 263.7l-.2 .2-.2-.1"/>
<path d="M123.2 263.8l-.1 .1M123.2 263.8h.1M123.2 263.8l-.1 .2M123.3 263.8h-.1M123.3 263.7h-.2M123.3 263.8l24.2 3.1 7 .5M123.3 263.7l24.2 3M123.5 263.5l-.4 .2M123.5 263.5l-.2 .2M134.1 263.4l-.2 .2a.6 .6 0 0 0 .9 0l-.2-.2M134.1 261.9l.1 .1M134.1 262.4h.1"/>
<path d="M134.1 262.6l.1 .1M134.1 262.9h.1M134.1 263.1h.1M134.1 263.3l.1 .1M134.1 262.2h.1M134.1 265.6a.32 .32 0 0 0 0 .4 .32 .32 0 0 0 .4 .1M134.1 262.3h.1M134.1 262.6h.1M134.1 262.8h.1M134.1 263h.1M134.1 261.9h.1M134.2 261.9v.2"/>
<path d="M134.2 262.2v.1M134.2 262.4v.1M134.2 262.7v.1M134.2 262.9v.1M134.2 263.1v.2M134.2 262.3h-.1M134.2 262.5l-.1 .1M134.2 262.8h-.1M134.2 263h-.1M134.2 262.1h-.1M134.2 262.4h.2l-.2 .1M134.2 262.9l.2-.1-.2 .2"/>
<path d="M134.2 261.8l.2 .1zM134.2 261.8l-.1 .1M134.4 263.1l.1 .2h-.4h.1M134.4 261.9l.1 .2h-.4M134.4 262.1l.1 .2h-.4M134.4 262.4l.1 .2h-.4M134.4 262.6l.1 .2h-.4M134.4 262.8l.1 .2h-.4M134.4 261.9l-.2 .2M134.4 262.1l-.2 .2M134.4 262.6l-.2 .2M134.4 263.1l-.2 .2"/>
<path d="M134.4 263.3l-.2 .1M134.4 263.3l.2 .1-.5-.1M134.4 262.6l-.2 .1M134.4 263.1h-.2M134.4 262.1l-.2 .1M141.6 266.6a.32 .32 0 0 0 0 .4 .32 .32 0 0 0 .4 0M146.8 279.7l-.3 .2a.6 .6 0 0 0 1 0l-.3-.2M146.8 278.8h.1M146.8 279l.1 .1M146.8 279.2l.1 .1M146.8 279.5h.1M146.8 279.7l.1 .1"/>
<path d="M146.8 278.5l.1 .1M146.8 278.5h.1M146.8 278.7h.1M146.8 279h.1M146.8 279.2h.1M146.8 279.4h.1M146.8 278.3h.1M146.9 278.2v.3M146.9 278.6v.1M146.9 278.8v.1M146.9 279.1v.1M146.9 279.3v.1"/>
<path d="M146.9 279.5v.1M146.9 278.7h-.1M146.9 278.9l-.1 .1M146.9 279.2h-.1M146.9 279.4h-.1M146.9 278.5h-.1M146.9 278.8h.2l-.2 .1M146.9 279.3l.2-.1-.2 .2M146.9 279.5h.2l-.2 .1M146.9 278.6l.2-.1-.2 .2M146.9 278.2h.2zM146.9 278.2l-.1 .1h.1"/>
<path d="M147.1 279l-.2 .2M147.1 279l-.2 .1M147.1 279.5l.1 .2h-.4l.1-.1M147.1 278.3l.1 .2h-.4M147.1 278.5l.1 .2h-.4M147.1 278.8l.1 .2h-.4M147.1 279l.1 .2h-.4M147.1 279.2l.1 .2h-.4M147.1 278.2l-.2 .3M147.1 279.7l-.2 .1M147.1 279.7l.1 .1-.4-.1M147.5 266.7l7 .6"/>
<path d="M147.8 266.5l-.3 .2M147.8 266.5l7 .5M154.5 267.3v.1M154.8 267.2l-.3 .2M154.8 267v2.5M154.8 267l-.3 .3M154.8 268.8l.5 .1M155.3 268.9l-.5 .5M155.3 268.9l-.5 .6M161.4 266.8l-.2 .2a.6 .6 0 0 0 1 0l-.3-.2M161.5 265.8l.1 .1M161.5 266.1h.1"/>
<path d="M161.5 266.3h.1M161.5 266.5l.1 .1M161.5 265.6h.1M161.5 265.3h.1M161.5 265.8h.1M161.5 266h.1M161.5 266.5h.1M161.6 265.3v.2M161.6 265.6v.2M161.6 265.9v.1M161.6 266.1v.1M161.6 266.3v.2"/>
<path d="M161.6 266.6v.1M161.6 265.8h-.1M161.6 266h-.1M161.6 266.2l-.1 .1M161.6 266.5h-.1M161.6 265.5h-.1M161.6 265.9l.2-.1-.2 .2M161.6 266.3h.2l-.2 .2M161.6 265.3h.2zM161.6 265.3h-.2l.2 .1M161.8 266.5l.1 .2-.5 .1 .2-.1M161.8 265.4l.1 .1-.4 .1"/>
<path d="M161.8 265.6l.1 .2h-.4M161.8 265.8l.1 .2h-.4M161.8 266.1l.1 .2h-.4M161.8 266.3l.1 .2h-.4M161.8 266.8l.1 .1-.5-.1h.2M161.8 265.3l-.2 .2M161.8 265.6l-.2 .2M161.8 266l-.2 .2M161.8 266.5l-.2 .2M161.8 266.8h-.2M161.8 266l-.2 .1M161.8 266.5l-.2 .1"/>
<path d="M161.8 265.6h-.2"/>
<circle cx="63" cy="142.6" r=".11"/>
<circle cx="117.9" cy="231.1" r=".47"/>
<circle cx="117.9" cy="231.1" r=".3"/>
<circle cx="150.8" cy="235.2" r=".3"/>
<circle cx="114.6" cy="263.4" r=".41"/>
<circle cx="119.3" cy="264" r=".29"/>
<circle cx="134.3" cy="265.9" r=".29"/>
<circle cx="141.8" cy="266.8" r=".29"/>
</g>
<text font-size="4.8" x="7.7" y="11">ART. 732270 - Mesa de luz línea Curvalba con un cajón y un estante.</text>
<g font-size="4.1">
<text x="10.3" y="23.2">3</text>
<text x="14" y="23.2">Armado de cajones</text>
<text x="13.3" y="43.2">Coloque 2 tarugos</text>
<text x="13.3" y="47.2">6x30 en el fondo de</text>
<text x="13.3" y="51.2">cajón K, 2 mas en</text>
<text x="13.3" y="55.2">cada uno de los</text>
<text x="13.3" y="59.2">costados de cajón J</text>
<text x="13.3" y="63.2">a su vez encastrar</text>
<text x="13.3" y="67.2">las cajas mini fix.</text>
<text x="13.3" y="75.2">Agregar adhesivo en</text>
<text x="13.3" y="79.2">cada perforación</text>
<text x="13.3" y="83.2">donde lleve tarugo.</text>
<text x="13.3" y="91.2">En el frente de cajón</text>
<text x="13.3" y="95.2">G atornillar dos</text>
<text x="13.3" y="99.2">pernos mini fix.</text>
<text x="130.9" y="160.4">Una vez armada la estructura</text>
<text x="130" y="164.4">tipo &quot;U&quot; entre K-J-K, ingrese el</text>
<text x="133.1" y="168.4">frente de cajón E ajuste los</text>
<text x="133.2" y="172.4">pernos mini fix girando 180</text>
<text x="135.5" y="176.4">grados las cajas mini fix.</text>
<text x="128.9" y="180.4">Habiendo agregado el adhesivo</text>
<text x="130.1" y="184.4">anteriormente. Luego ajuste el</text>
<text x="130.1" y="188.4">fondo y los costados mediante</text>
<text x="138.1" y="192.4">los dos tornillos 4 cm.</text>
<text x="28" y="237.2">Desde abajo introduzca el piso de</text>
<text x="28.7" y="241.2">cajón sobre el canal del frente de</text>
<text x="30.6" y="245.2">cajón G, y clave este siguiendo</text>
<text x="29.8" y="249.2">una escuadra correcta del cajón</text>
<text x="31.4" y="253.2">sobre los filos inferiores de los</text>
<text x="39.6" y="257.2">costados y del fondo.</text>
<text x="27.9" y="261.2">Atornille las guías metálicas como</text>
<text x="33" y="265.2">muestra la figura mediante 4</text>
<text x="46.4" y="269.2">tornillos 2 cm.</text>
</g>
<g font-size="4">
<text x="149" y="42.8">K</text>
<text x="109.2" y="51">J</text>
<text x="93" y="75.8">K</text>
<text x="141" y="112.2">G</text>
<text x="41.3" y="158.4">J</text>
<text x="66.1" y="158.4">K</text>
<text x="36.6" y="174.6">K</text>
<text x="82.4" y="185.7">G</text>
<text x="163.4" y="230.1">G</text>
</g>
<text font-size="3.6" x="188.8" y="289.3">Pagina 2</text>
<text font-size="2.7" x="98.9" y="113" transform="rotate(-45 98.9 113)">COLA</text>
</svg>
